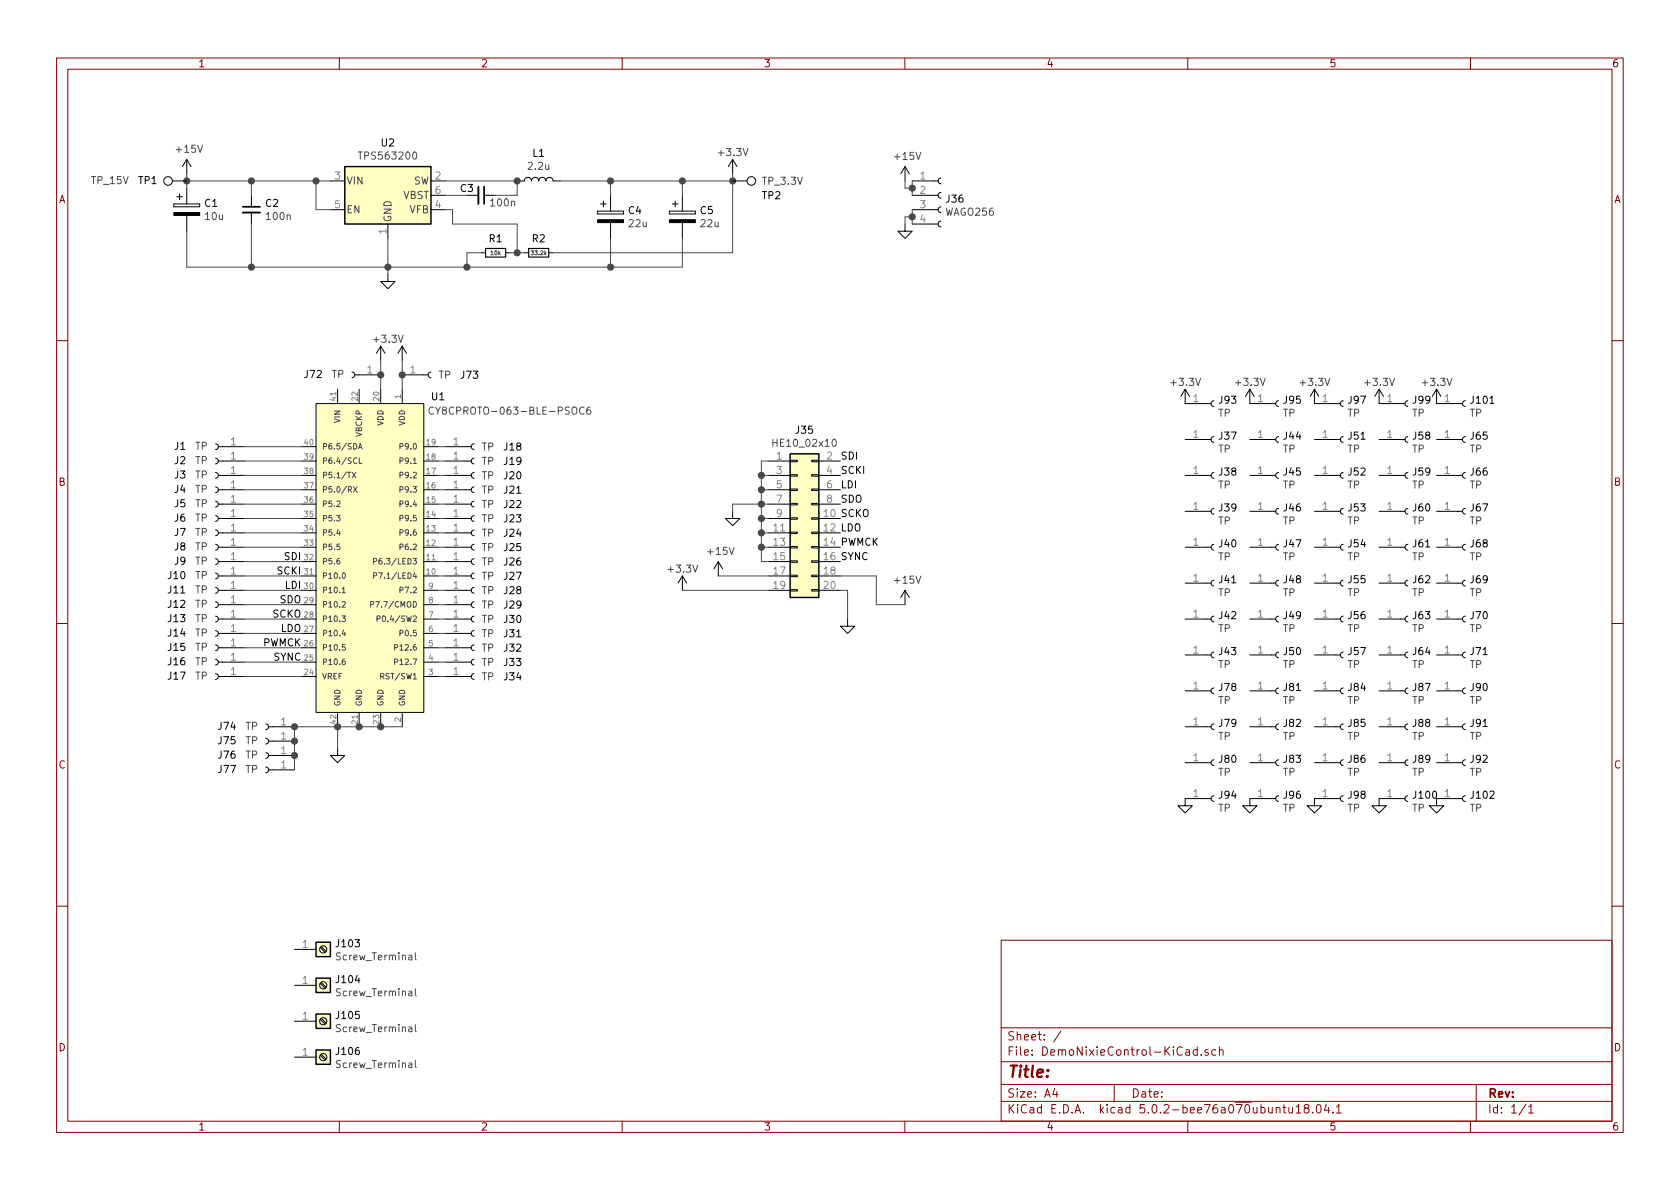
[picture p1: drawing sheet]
<svg xmlns="http://www.w3.org/2000/svg" width="297mm" height="210mm" viewBox="0 0 297 210" stroke-linecap="round" stroke-linejoin="round" font-family="sans-serif">
<g fill="none" stroke="#840000" stroke-width=".18">
<path d="M10 10.3h277v189.9h-277zM12 12.2h273v186.1h-273zM60 10.3v1.9M110 10.3v1.9M160 10.3v1.9M210 10.3v1.9M260 10.3v1.9M10 60.2h2M285 60.2h2M10 110.3h2M285 110.3h2M10 160.2h2"/>
<path d="M177 166.3h108v32h-108zM285 160.2h2M60 198.3v1.9M110 198.3v1.9M160 198.3v1.9M177 194.8h108M177 191.8h108M177 187.8h108M177 181.8h108M186.5 192.5l-.4 1h1M186.8 193v1M187.6 182.3l-1.3 2"/>
<path d="M197 191.8v3M209.7 185.7h.6v.9M210 198.3v1.9M210.3 186h-.5l-.2 .3 .2 .3 .5-.1M211.7 185.7l-.4-.1-.3 .3 .1 .6h.6M211.7 185.1v1.5M212.4 186.5v.1M213.6 185.7a.37 .37 0 0 0-.6 .1l.1 .2 .5 .2 .1 .1-.2 .3-.5-.1M215 185.7l-.5-.1-.3 .3 .1 .6 .2 .1 .5-.1M215.6 185.7h.1a.37 .37 0 0 1 .6 .1v.8M215.6 185.1v1.5M226.8 195.8h.6"/>
<path d="M227 195.3v1.3l.4 .2M227.9 195.8v.9l.4 .1 .2-.1M228.5 195.8v1M229.2 195.8l.4-.5v1.5M229.2 196.8h.8M230.9 196l-.2-.2-.1-.2 .3-.3h.3l.2 .3v.2l-.7 .2a.48 .48 0 0 0 0 .7l.2 .1 .5-.1a.48 .48 0 0 0-.2-.7M232.1 196.7v.1M232.9 195.5l.3-.2a.94 .94 0 0 1 0 1.5l-.4-.3-.1-.6zM234.5 195.2l-.3 1.1h.9M234.9 195.8v1M235.7 196.7v.1M236.3 195.8l.4-.5v1.5"/>
<path d="M236.3 196.8h.9M260 198.3v1.9M261 191.8v6.5M269.8 195.2l-1.2 2M270.3 195.8l.4-.5v1.5M270.3 196.8h.8"/>
</g>
<g fill="#ffffc2" stroke="#ffffc2" stroke-width=".18">
<path d="M55.9 71.4h19v54.6h-19z"/>
<path d="M139.7 80.3h5.1v25.4h-5.1z"/>
<path d="M61 29.5h15.2v10.1h-15.2z"/>
<path d="M55.9 179.3h2.5v2.6h-2.5z"/>
<path d="M55.9 185.7h2.5v2.5h-2.5z"/>
<path d="M55.9 173h2.5v2.5h-2.5z"/>
<path d="M55.9 166.6h2.5v2.6h-2.5z"/>
</g>
<g fill="none" stroke="#000" stroke-width=".18">
<path d="M30.5 32h2.5M30.7 36.1v.5zM30.7 36.6h4.6zM30.7 36.1h4.6zM31.2 34.8h1.1M31.7 34.3v1M33 28.2v2.5M33 33.3v2.8M33 38.1v2.8M33 28.2l-.7 1.3M33 28.2l.8 1.3M35.3 36.1v.5z"/>
<path d="M44.4 34.5v2.1M44.4 37.6v2M58.4 32h2.6M58.4 37.1h2.6M68.6 39.6v2.6M76.2 32h2.5M76.2 37.1h2.5M76.2 34.5h2.5M82.5 34.5h2.1M85.6 34.5h2M91.4 32h1.3a.63 .63 0 0 1 .6-.6 .63 .63 0 0 1 .7 .6 .63 .63 0 0 1 .6-.6 .63 .63 0 0 1 .6 .6 .63 .63 0 0 1 .7-.6 .63 .63 0 0 1 .6 .6 .63 .63 0 0 1 .7-.6 .63 .63 0 0 1 .6 .6h1.3M105.7 37.3v.5z"/>
<path d="M105.7 37.8h4.5zM105.7 37.3h4.5zM106.2 36.1h1M106.7 35.6v1M107.9 34.5v2.8M107.9 39.4v2.8M110.2 37.3v.5zM118.4 37.3v.5zM118.4 37.8h4.5zM118.4 37.3h4.5zM118.9 36.1h1M119.4 35.6v1"/>
<path d="M120.6 34.5v2.8M120.6 39.4v2.8M122.9 37.3v.5zM129.5 32h2.6M129.5 28.2l-.7 1.3M129.5 28.2v2.5M129.5 28.2l.8 1.3M160 39.6v1.3h1.3l-1.3 1.3-1.3-1.3h1.3M160 29.5v2.5M160 29.5l-.7 1.2M160 29.5l.8 1.2M161.3 32h4.6"/>
<path d="M161.3 37.1h4.6M161.3 34.5h4.6M161.3 39.6h4.6M166.4 39.1l-.3 .1-.2 .3 .1 .4 .4 .2M166.4 36.6l-.3 .1-.2 .3 .1 .4 .4 .2M166.4 34l-.3 .1-.2 .4 .1 .3 .4 .2M166.4 31.5l-.3 .1-.2 .3 .1 .4 .4 .2M68.6 48.5v1.3h1.2l-1.2 1.2-1.3-1.2h1.3M85.1 44.7h.8M89.4 44.7h.8M92.7 44.7h.8M97 44.7h.8"/>
<path d="M38.1 78.5l.3 .1 .2 .3-.1 .4-.4 .2M38.6 79h4.6M53.3 79h2.6M55.9 71.4h19v54.6h-19zM59.7 68.8v2.6M62.2 65.8l.4 .1 .1 .3-.1 .4-.4 .2M62.7 66.3h4.6M63.5 68.8v2.6M67.3 61.2v2.5M67.3 68.8v2.6M67.3 61.2l-.8 1.3M67.3 61.2l.8 1.3"/>
<path d="M71.1 61.2v2.5M71.1 68.8v2.6M71.1 61.2l-.7 1.3M71.1 61.2l.8 1.3M71.1 66.3h4.6M74.9 79h2.6M76.2 65.8l-.3 .1-.2 .3 .1 .4 .4 .2M78.7 79h4.6M83.8 78.5l-.3 .1-.2 .3 .1 .4 .4 .2M209.5 77.7h4.6M209.5 68.8v2.6h4.6M209.5 68.8l-.7 1.3"/>
<path d="M209.5 68.8l.8 1.3M214.6 77.2l-.3 .1-.2 .3 .1 .4 .4 .2M214.6 70.9l-.3 .1-.2 .3 .1 .4 .4 .2M221 77.7h4.6M221 68.8v2.6h4.6M221 68.8l-.8 1.3M221 68.8l.7 1.3M226.1 77.2l-.3 .1-.2 .3 .1 .4 .4 .2M226.1 70.9l-.3 .1-.2 .3 .1 .4 .4 .2M232.4 77.7h4.6M232.4 68.8v2.6h4.6M232.4 68.8l-.8 1.3"/>
<path d="M232.4 68.8l.8 1.3M237.5 77.2l-.3 .1-.2 .3 .1 .4 .4 .2M237.5 70.9l-.3 .1-.2 .3 .1 .4 .4 .2M243.8 77.7h4.6M243.8 68.8v2.6h4.6M243.8 68.8l-.7 1.3M243.8 68.8l.8 1.3M248.9 77.2l-.3 .1-.2 .3 .1 .4 .4 .2M248.9 70.9l-.3 .1-.2 .3 .1 .4 .4 .2M254 77.7h4.6M254 68.8v2.6h4.6M254 68.8l-.8 1.3"/>
<path d="M254 68.8l.8 1.3M259.1 77.2l-.3 .1-.2 .3 .1 .4 .4 .2M259.1 70.9l-.3 .1-.2 .3 .1 .4 .4 .2M38.1 98.8l.3 .1 .2 .3-.1 .4-.4 .2M38.1 96.3l.3 .1 .2 .3-.1 .4-.4 .2M38.1 93.7l.3 .1 .2 .3-.1 .5-.4 .1M38.1 91.2l.3 .1 .2 .3-.1 .4-.4 .2M38.1 88.6l.3 .2 .2 .2-.1 .5-.4 .2M38.1 86.1l.3 .1 .2 .3-.1 .4-.4 .2M38.1 83.6l.3 .1 .2 .3-.1 .4-.4 .2M38.1 81l.3 .1 .2 .3-.1 .5-.4 .1M38.6 99.3h4.6"/>
<path d="M38.6 96.8h4.6M38.6 94.2h4.6M38.6 91.7h4.6M38.6 89.1h4.6M38.6 86.6h4.6M38.6 84.1h4.6M38.6 81.5h4.6M53.3 99.3h2.6M53.3 96.8h2.6M53.3 94.2h2.6M53.3 91.7h2.6M53.3 89.1h2.6"/>
<path d="M53.3 86.6h2.6M53.3 84.1h2.6M53.3 81.5h2.6M74.9 99.3h2.6M74.9 96.8h2.6M74.9 94.2h2.6M74.9 91.7h2.6M74.9 89.1h2.6M74.9 86.6h2.6M74.9 84.1h2.6M74.9 81.5h2.6M78.7 99.3h4.6"/>
<path d="M78.7 96.8h4.6M78.7 94.2h4.6M78.7 91.7h4.6M78.7 89.1h4.6M78.7 86.6h4.6M78.7 84.1h4.6M78.7 81.5h4.6M83.8 81l-.3 .1-.2 .4 .1 .3 .4 .2M83.8 83.6l-.3 .1-.2 .3 .1 .4 .4 .2M83.8 86.1l-.3 .1-.2 .3 .1 .4 .4 .2M83.8 88.6l-.3 .1-.2 .4 .1 .4 .4 .2M83.8 91.2l-.3 .1-.2 .3 .1 .4 .4 .2"/>
<path d="M83.8 93.7l-.3 .1-.2 .4 .1 .3 .4 .2M83.8 96.3l-.3 .1-.2 .3 .1 .4 .4 .2M83.8 98.8l-.3 .1-.2 .3 .1 .4 .4 .2M127 99.3l-.8 1.3M127 99.3v2.5M127 99.3l.8 1.3M129.5 90.4v1.3h1.3l-1.3 1.3-1.2-1.3h1.2M135.9 99.3h3.8M135.9 96.8h3.8M135.9 94.2h3.8M135.9 91.7h3.8M135.9 89.1h3.8"/>
<path d="M135.9 86.6h3.8M135.9 84.1h3.8M135.9 81.5h3.8M139.7 99.2h1.3v.2h-1.3zM139.7 96.6h1.3v.3h-1.3zM139.7 94.1h1.3v.3h-1.3zM139.7 91.6h1.3v.2h-1.3zM139.7 89h1.3v.3h-1.3zM139.7 86.5h1.3v.2h-1.3zM139.7 83.9h1.3v.3h-1.3zM139.7 81.4h1.3v.3h-1.3zM143.5 99.2h1.3v.2h-1.3z"/>
<path d="M143.5 96.6h1.3v.3h-1.3zM143.5 94.1h1.3v.3h-1.3zM143.5 91.6h1.3v.2h-1.3zM143.5 89h1.3v.3h-1.3zM143.5 86.5h1.3v.2h-1.3zM143.5 83.9h1.3v.3h-1.3zM143.5 81.4h1.3v.3h-1.3zM144.8 99.3h3.8M144.8 96.8h3.8M144.8 94.2h3.8M144.8 91.7h3.8M144.8 89.1h3.8"/>
<path d="M144.8 86.6h3.8M144.8 84.1h3.8M144.8 81.5h3.8M209.5 96.8h4.6M209.5 84.1h4.6M209.5 90.4h4.6M214.6 83.6l-.3 .1-.2 .3 .1 .4 .4 .2M214.6 89.9l-.3 .1-.2 .3 .1 .4 .4 .2M214.6 96.3l-.3 .1-.2 .3 .1 .4 .4 .2M221 96.8h4.6M221 84.1h4.6M221 90.4h4.6"/>
<path d="M226.1 83.6l-.3 .1-.2 .3 .1 .4 .4 .2M226.1 89.9l-.3 .1-.2 .3 .1 .4 .4 .2M226.1 96.3l-.3 .1-.2 .3 .1 .4 .4 .2M232.4 96.8h4.6M232.4 84.1h4.6M232.4 90.4h4.6M237.5 83.6l-.3 .1-.2 .3 .1 .4 .4 .2M237.5 89.9l-.3 .1-.2 .3 .1 .4 .4 .2M237.5 96.3l-.3 .1-.2 .3 .1 .4 .4 .2M243.8 96.8h4.6M243.8 84.1h4.6M243.8 90.4h4.6"/>
<path d="M248.9 83.6l-.3 .1-.2 .3 .1 .4 .4 .2M248.9 89.9l-.3 .1-.2 .3 .1 .4 .4 .2M248.9 96.3l-.3 .1-.2 .3 .1 .4 .4 .2M254 96.8h4.6M254 84.1h4.6M254 90.4h4.6M259.1 83.6l-.3 .1-.2 .3 .1 .4 .4 .2M259.1 89.9l-.3 .1-.2 .3 .1 .4 .4 .2M259.1 96.3l-.3 .1-.2 .3 .1 .4 .4 .2M38.1 119.1l.3 .1 .2 .3-.1 .5-.4 .1M38.1 116.6l.3 .1 .2 .3-.1 .4-.4 .2M38.1 114l.3 .2 .2 .2-.1 .5-.4 .2"/>
<path d="M38.1 111.5l.3 .1 .2 .3-.1 .4-.4 .2M38.1 109l.3 .1 .2 .3-.1 .4-.4 .2M38.1 106.4l.3 .1 .2 .3-.1 .5-.4 .1M38.1 103.9l.3 .1 .2 .3-.1 .4-.4 .2M38.1 101.3l.3 .2 .2 .2-.1 .5-.4 .2M38.6 101.8h4.6M38.6 119.6h4.6M38.6 117.1h4.6M38.6 114.5h4.6M38.6 112h4.6M38.6 109.5h4.6M38.6 106.9h4.6"/>
<path d="M38.6 104.4h4.6M53.3 101.8h2.6M53.3 119.6h2.6M53.3 117.1h2.6M53.3 114.5h2.6M53.3 112h2.6M53.3 109.5h2.6M53.3 106.9h2.6M53.3 104.4h2.6M74.9 101.8h2.6M74.9 119.6h2.6M74.9 117.1h2.6"/>
<path d="M74.9 114.5h2.6M74.9 112h2.6M74.9 109.5h2.6M74.9 106.9h2.6M74.9 104.4h2.6M78.7 101.8h4.6M78.7 119.6h4.6M78.7 117.1h4.6M78.7 114.5h4.6M78.7 112h4.6M78.7 109.5h4.6M78.7 106.9h4.6"/>
<path d="M78.7 104.4h4.6M83.8 101.3l-.3 .1-.2 .4 .1 .4 .4 .2M83.8 103.9l-.3 .1-.2 .3 .1 .4 .4 .2M83.8 106.4l-.3 .1-.2 .4 .1 .3 .4 .2M83.8 109l-.3 .1-.2 .3 .1 .4 .4 .2M83.8 111.5l-.3 .1-.2 .3 .1 .4 .4 .2M83.8 114l-.3 .1-.2 .4 .1 .4 .4 .2M83.8 116.6l-.3 .1-.2 .3 .1 .4 .4 .2M83.8 119.1l-.3 .1-.2 .4 .1 .3 .4 .2M120.6 101.8v2.6M120.6 101.8l-.7 1.3M120.6 101.8l.8 1.3"/>
<path d="M135.9 101.8h3.8M135.9 104.4h3.8M139.7 104.3h1.3v.2h-1.3zM139.7 101.7h1.3v.3h-1.3zM143.5 104.3h1.3v.2h-1.3zM143.5 101.7h1.3v.3h-1.3zM144.8 101.8h3.8M144.8 104.4h3.8M149.9 109.5v1.2h1.2l-1.2 1.3-1.3-1.3h1.3M160 104.4l-.7 1.3M160 104.4v2.5M160 104.4l.8 1.3"/>
<path d="M209.5 109.5h4.6M209.5 103.1h4.6M209.5 115.8h4.6M214.6 102.6l-.3 .1-.2 .3 .1 .4 .4 .2M214.6 109l-.3 .1-.2 .3 .1 .4 .4 .2M214.6 115.3l-.3 .1-.2 .3 .1 .4 .4 .2M221 109.5h4.6M221 103.1h4.6M221 115.8h4.6M226.1 102.6l-.3 .1-.2 .3 .1 .4 .4 .2M226.1 109l-.3 .1-.2 .3 .1 .4 .4 .2M226.1 115.3l-.3 .1-.2 .3 .1 .4 .4 .2"/>
<path d="M232.4 109.5h4.6M232.4 103.1h4.6M232.4 115.8h4.6M237.5 102.6l-.3 .1-.2 .3 .1 .4 .4 .2M237.5 109l-.3 .1-.2 .3 .1 .4 .4 .2M237.5 115.3l-.3 .1-.2 .3 .1 .4 .4 .2M243.8 109.5h4.6M243.8 103.1h4.6M243.8 115.8h4.6M248.9 102.6l-.3 .1-.2 .3 .1 .4 .4 .2M248.9 109l-.3 .1-.2 .3 .1 .4 .4 .2M248.9 115.3l-.3 .1-.2 .3 .1 .4 .4 .2"/>
<path d="M254 109.5h4.6M254 103.1h4.6M254 115.8h4.6M259.1 102.6l-.3 .1-.2 .3 .1 .4 .4 .2M259.1 109l-.3 .1-.2 .3 .1 .4 .4 .2M259.1 115.3l-.3 .1-.2 .3 .1 .4 .4 .2M47 128l.3 .1 .2 .3-.1 .4-.4 .2M47 130.6l.3 .1 .2 .3-.1 .4-.4 .2M47 133.1l.3 .1 .2 .3-.1 .4-.4 .2M47 135.6l.3 .2 .2 .2-.1 .5-.4 .1M47.5 128.5h4.6M47.5 131.1h4.6"/>
<path d="M47.5 133.6h4.6M47.5 136.1h4.6M59.7 132.3v1.3h1.3l-1.3 1.3-1.3-1.3h1.3M59.7 126v2.5M63.5 126v2.5M67.3 126v2.5M71.1 126v2.5M209.5 128.5h4.6M209.5 122.2h4.6M209.5 134.9h4.6M214.6 121.7l-.3 .1-.2 .3 .1 .4 .4 .2M214.6 128l-.3 .1-.2 .3 .1 .4 .4 .2"/>
<path d="M214.6 134.4l-.3 .1-.2 .3 .1 .4 .4 .2M221 128.5h4.6M221 122.2h4.6M221 134.9h4.6M226.1 121.7l-.3 .1-.2 .3 .1 .4 .4 .2M226.1 128l-.3 .1-.2 .3 .1 .4 .4 .2M226.1 134.4l-.3 .1-.2 .3 .1 .4 .4 .2M232.4 128.5h4.6M232.4 122.2h4.6M232.4 134.9h4.6M237.5 121.7l-.3 .1-.2 .3 .1 .4 .4 .2M237.5 128l-.3 .1-.2 .3 .1 .4 .4 .2"/>
<path d="M237.5 134.4l-.3 .1-.2 .3 .1 .4 .4 .2M243.8 128.5h4.6M243.8 122.2h4.6M243.8 134.9h4.6M248.9 121.7l-.3 .1-.2 .3 .1 .4 .4 .2M248.9 128l-.3 .1-.2 .3 .1 .4 .4 .2M248.9 134.4l-.3 .1-.2 .3 .1 .4 .4 .2M254 128.5h4.6M254 122.2h4.6M254 134.9h4.6M259.1 121.7l-.3 .1-.2 .3 .1 .4 .4 .2M259.1 128l-.3 .1-.2 .3 .1 .4 .4 .2"/>
<path d="M259.1 134.4l-.3 .1-.2 .3 .1 .4 .4 .2M214.1 141.2h-4.6v1.3h1.3l-1.3 1.3-1.2-1.3h1.2M214.6 140.7l-.3 .1-.2 .3 .1 .4 .4 .2M225.6 141.2h-4.6v1.3h1.2l-1.2 1.3-1.3-1.3h1.3M226.1 140.7l-.3 .1-.2 .3 .1 .4 .4 .2M237 141.2h-4.6v1.3h1.3l-1.3 1.3-1.3-1.3h1.3M237.5 140.7l-.3 .1-.2 .3 .1 .4 .4 .2M248.4 141.2h-4.6v1.3h1.3l-1.3 1.3-1.2-1.3h1.2M248.9 140.7l-.3 .1-.2 .3 .1 .4 .4 .2M258.6 141.2h-4.6v1.3h1.3l-1.3 1.3-1.3-1.3h1.3M259.1 140.7l-.3 .1-.2 .3 .1 .4 .4 .2M52.1 174.2h3.8"/>
<path d="M52.1 167.9h3.8M56.6 173.9l.9 .8M56.6 167.6l.9 .8M56.8 173.7l.9 .9M56.8 167.4l.9 .8M52.1 180.6h3.8M52.1 186.9h3.8M56.6 180.3l.9 .8M56.6 186.6l.9 .8M56.8 180.1l.9 .8M56.8 186.4l.9 .9"/>
<circle cx="29.7" cy="32" r=".76"/>
<circle cx="132.8" cy="32" r=".76"/>
<circle cx="57.1" cy="167.9" r=".63"/>
<circle cx="57.1" cy="174.2" r=".63"/>
<circle cx="57.1" cy="180.6" r=".63"/>
<circle cx="57.1" cy="186.9" r=".63"/>
</g>
<g fill="none" stroke="#484848" stroke-width=".18">
<path d="M33 32h25.4M33 30.7v2.6M44.4 32v2.5M44.4 39.6v7.6M55.9 32v5.1h2.5M78.7 32h12.7v2.5h-3.8M78.7 34.5h3.8M78.7 37.1h1.3v2.5h11.4v5.1M99.1 32h30.4M107.9 32v2.5M120.6 32v2.5M129.5 30.7v14h-31.7"/>
<path d="M160 32v1.3h1.3M161.3 32v2.5M161.3 37.1v2.5M161.3 38.3h-1.3v1.3M33 40.9v6.3h87.6v-5M68.6 42.2v6.3M85.1 44.7h-2.6v2.5M90.2 44.7h2.5M107.9 42.2v5M43.2 79h10.1M63.4 79.4l.3-1 .3 1M63.5 79.1h.4"/>
<path d="M67.3 63.7v5.1M71.1 63.7v5.1M76.6 72.1a.6 .6 0 0 0-.8 .4 .6 .6 0 0 0 .6 .7l.2-.1M77.5 79h1.2M103.3 72.1a.6 .6 0 0 0-.9 .4 .6 .6 0 0 0 .6 .7l.3-.1M104.3 72l-.4 .1-.2 .4 .1 .6 .2 .1h.3l.2-.2-.2-.5h-.3l-.3 .2M43.2 81.5h10.1M43.2 99.3h10.1M43.2 96.8h10.1M43.2 94.2h10.1M43.2 91.7h10.1M43.2 89.1h10.1"/>
<path d="M43.2 86.6h10.1M43.2 84.1h10.1M59.8 93.6l-.2 .7h.6M62.3 83.5l.6 1M62.5 86l.6 1M62.9 83.5l-.6 1M63.1 86l-.6 1M63.5 81v1h.5M66 99.3l.5-.1 .1-.3-.6-.2v1M77.5 81.5h1.2M77.5 99.3h1.2M77.5 96.8h1.2"/>
<path d="M77.5 94.2h1.2M77.5 91.7h1.2M77.5 89.1h1.2M77.5 86.6h1.2M77.5 84.1h1.2M134.6 96.8h1.3M134.6 94.2h1.3M134.6 91.7h1.3M134.6 86.6h1.3M134.6 84.1h1.3M135.9 89.1h-6.4v1.3M135.9 81.5h-1.3v17.8h1.3"/>
<path d="M43.2 104.4h10.1M43.2 101.8h10.1M43.2 106.9h10.1M43.2 109.5h10.1M43.2 112h10.1M43.2 114.5h10.1M43.2 117.1h10.1M43.2 119.6h10.1M60.5 108.9h.6l-.4 .4 .4 .2-.1 .3-.1 .1-.4-.1M60.5 106.5l.4-.1 .2 .2-.6 .8h.6M60.5 104.1l.3-.3v1M60.5 104.8h.6"/>
<path d="M60.6 101.3h.1a.53 .53 0 0 1 .4 .5 .53 .53 0 0 1-.4 .5 .68 .68 0 0 1-.1-1zM60.7 111.4l-.2 .7h.6M61 116.5l-.3 .1-.1 .2-.1 .5 .2 .2 .3-.1 .1-.3-.2-.2-.4 .2M61 111.8v.6M61 114h-.4l-.1 .5 .4-.1 .2 .1v.3l-.2 .2-.4-.1M65.5 106.9h.5v-.4l-.5-.1v1M66 101.8h.5l.1-.4-.6-.1v1M66.6 109.4h.5l.1-.4-.6-.1v1M67.3 119.6h.5v-.4l-.5-.1v1M69.8 117.1l.4-.1 .1-.4-.5-.1v1M69.8 114.5h.4l.1-.4-.5-.1v1M77.5 104.4h1.2"/>
<path d="M77.5 101.8h1.2M77.5 106.9h1.2M77.5 109.5h1.2M77.5 112h1.2M77.5 114.5h1.2M77.5 117.1h1.2M77.5 119.6h1.2M120.6 104.4h15.3M127 101.8h8.9M148.6 104.4h1.3v5.1M148.6 101.8h6.3v5.1h5.1M59.7 128.5v3.8"/>
<path d="M71.1 128.5h-19v7.6M73.4 174.8v1.1l.2 .2M73.4 168.5v1.1l.2 .1M73.4 181.2v1.1l.2 .1M73.4 187.5v1.1l.2 .2"/>
</g>
<path d="M61 29.5h15.2v10.1h-15.2zM139.7 80.3h5.1v25.4h-5.1zM55.9 179.3h2.5v2.6h-2.5zM55.9 173h2.5v2.5h-2.5zM55.9 166.6h2.5v2.6h-2.5zM55.9 185.7h2.5v2.5h-2.5z" fill="none" stroke="#000" stroke-width=".25"/>
<path d="M30.7 37.6h4.6v.5h-4.6zM105.7 38.9h4.5v.5h-4.5zM118.4 38.9h4.5v.5h-4.5z" fill="#000" stroke="#000" stroke-width=".18"/>
<path d="M42.9 37.6h3.1M84.6 33v3.1" fill="none" stroke="#000" stroke-width=".33"/>
<path d="M42.9 36.6h3.1M85.6 33v3.1" fill="none" stroke="#000" stroke-width=".3"/>
<g fill="#484848" stroke="#484848" stroke-width=".25">
<circle cx="44.5" cy="32" r=".51"/>
<circle cx="44.5" cy="47.2" r=".51"/>
<circle cx="59.7" cy="128.5" r=".51"/>
<circle cx="63.5" cy="128.5" r=".51"/>
<circle cx="67.3" cy="128.5" r=".51"/>
<circle cx="68.6" cy="47.2" r=".51"/>
<circle cx="91.4" cy="32" r=".51"/>
<circle cx="108" cy="32" r=".51"/>
<circle cx="108" cy="47.2" r=".51"/>
<circle cx="91.4" cy="44.7" r=".51"/>
<circle cx="82.6" cy="47.2" r=".51"/>
<circle cx="120.7" cy="32" r=".51"/>
<circle cx="129.5" cy="32" r=".51"/>
<circle cx="33" cy="32" r=".51"/>
<circle cx="55.9" cy="32" r=".51"/>
<circle cx="134.6" cy="96.8" r=".51"/>
<circle cx="134.6" cy="94.2" r=".51"/>
<circle cx="134.6" cy="91.7" r=".51"/>
<circle cx="134.6" cy="89.1" r=".51"/>
<circle cx="134.6" cy="86.6" r=".51"/>
<circle cx="134.6" cy="84.1" r=".51"/>
<circle cx="161.3" cy="38.3" r=".51"/>
<circle cx="161.3" cy="33.3" r=".51"/>
<circle cx="67.3" cy="66.3" r=".51"/>
<circle cx="71.1" cy="66.3" r=".51"/>
<circle cx="52.1" cy="131.1" r=".51"/>
<circle cx="52.1" cy="133.6" r=".51"/>
<circle cx="52.1" cy="128.5" r=".51"/>
</g>
<path d="M85.9 43.9h3.5v1.6h-3.5zM93.5 43.9h3.5v1.6h-3.5z" fill="none" stroke="#000" stroke-width=".2"/>
<text font-size="2.8" fill="#840000" x="178" y="190.5">Title:</text>
<g font-size="2.1" fill="#840000">
<text x="178" y="184">Sheet: /</text>
<text x="178" y="186.7">File: DemoNixieControl-KiCad.sch</text>
<text x="178" y="196.9">KiCad E.D.A. kicad 5.0.2-bee76a070ubuntu18.04.1</text>
<text x="178" y="194.1">Size: A4</text>
<text x="200" y="194.1">Date:</text>
<text x="263" y="194.1">Rev:</text>
<text x="263" y="196.9">Id: 1/1</text>
</g>
<g font-size="1.8" fill="#840000">
<text x="35" y="11.9">1</text>
<text x="85" y="11.9">2</text>
<text x="135" y="11.9">3</text>
<text x="185" y="11.9">4</text>
<text x="235" y="11.9">5</text>
<text x="285" y="11.9">6</text>
<text x="10.4" y="35.9">A</text>
<text x="285.4" y="35.9">A</text>
<text x="10.4" y="85.9">B</text>
<text x="285.4" y="85.9">B</text>
<text x="10.4" y="135.9">C</text>
<text x="285.4" y="135.9">C</text>
<text x="10.4" y="185.9">D</text>
<text x="285.4" y="185.9">D</text>
<text x="35" y="199.9">1</text>
<text x="85" y="199.9">2</text>
<text x="135" y="199.9">3</text>
<text x="185" y="199.9">4</text>
<text x="235" y="199.9">5</text>
<text x="285" y="199.9">6</text>
</g>
<g font-size="1.8" fill="#484848">
<text x="31.3" y="27">+15V</text>
<text x="63.9" y="28.2">TPS563200</text>
<text x="127.2" y="27.6">+3.3V</text>
<text x="158.3" y="28.3">+15V</text>
<text x="16.2" y="32.6">TP_15V</text>
<text x="61.2" y="32.6">VIN</text>
<text x="71.2" y="35.2">VBST</text>
<text x="73.1" y="32.6">SW</text>
<text x="93.5" y="30">2.2u</text>
<text x="134.9" y="32.7">TP_3.3V</text>
<text x="36.3" y="38.9">10u</text>
<text x="47.2" y="38.9">100n</text>
<text x="61.2" y="37.7">EN</text>
<text x="69.2" y="39.4" transform="rotate(-90 69.2 39.4)">GND</text>
<text x="72.4" y="37.7">VFB</text>
<text x="86.9" y="36.5">100n</text>
<text x="111.3" y="40.2">22u</text>
<text x="124" y="40.2">22u</text>
<text x="167.2" y="38.1">WAGO256</text>
<text x="66.2" y="60.6">+3.3V</text>
<text x="58.6" y="66.8">TP</text>
<text x="77.5" y="67">TP</text>
<text x="207.2" y="68.2">+3.3V</text>
<text x="218.6" y="68.2">+3.3V</text>
<text x="230.1" y="68.2">+3.3V</text>
<text x="241.5" y="68.2">+3.3V</text>
<text x="251.7" y="68.2">+3.3V</text>
<text x="77.5" y="73.3">CY8CPROTO-063-BLE-PSOC6</text>
<text x="215.4" y="73.7">TP</text>
<text x="226.8" y="73.7">TP</text>
<text x="238.3" y="73.7">TP</text>
<text x="249.7" y="73.7">TP</text>
<text x="259.8" y="73.7">TP</text>
<text x="34.5" y="82.1">TP</text>
<text x="34.5" y="79.5">TP</text>
<text x="85.2" y="79.7">TP</text>
<text x="85.2" y="82.2">TP</text>
<text x="137.1" y="79">HE10_02x10</text>
<text x="215.4" y="80.1">TP</text>
<text x="226.8" y="80.1">TP</text>
<text x="238.3" y="80.1">TP</text>
<text x="249.7" y="80.1">TP</text>
<text x="259.8" y="80.1">TP</text>
<text x="34.5" y="89.7">TP</text>
<text x="34.5" y="87.2">TP</text>
<text x="34.5" y="84.6">TP</text>
<text x="85.2" y="84.8">TP</text>
<text x="85.2" y="87.3">TP</text>
<text x="85.2" y="89.8">TP</text>
<text x="215.4" y="86.4">TP</text>
<text x="226.8" y="86.4">TP</text>
<text x="238.3" y="86.4">TP</text>
<text x="249.7" y="86.4">TP</text>
<text x="259.8" y="86.4">TP</text>
<text x="34.5" y="94.8">TP</text>
<text x="34.5" y="92.2">TP</text>
<text x="85.2" y="92.4">TP</text>
<text x="85.2" y="94.9">TP</text>
<text x="215.4" y="92.8">TP</text>
<text x="226.8" y="92.8">TP</text>
<text x="238.3" y="92.8">TP</text>
<text x="249.7" y="92.8">TP</text>
<text x="259.8" y="92.8">TP</text>
<text x="34.5" y="99.9">TP</text>
<text x="34.5" y="97.3">TP</text>
<text x="85.2" y="97.5">TP</text>
<text x="85.2" y="100">TP</text>
<text x="118.3" y="101.3">+3.3V</text>
<text x="125.3" y="98.1">+15V</text>
<text x="215.4" y="99.1">TP</text>
<text x="226.8" y="99.1">TP</text>
<text x="238.3" y="99.1">TP</text>
<text x="249.7" y="99.1">TP</text>
<text x="259.8" y="99.1">TP</text>
<text x="34.5" y="107.5">TP</text>
<text x="34.5" y="104.9">TP</text>
<text x="34.5" y="102.4">TP</text>
<text x="85.2" y="102.5">TP</text>
<text x="85.2" y="105.1">TP</text>
<text x="85.2" y="107.6">TP</text>
<text x="158.3" y="103.2">+15V</text>
<text x="215.4" y="105.5">TP</text>
<text x="226.8" y="105.5">TP</text>
<text x="238.3" y="105.5">TP</text>
<text x="249.7" y="105.5">TP</text>
<text x="259.8" y="105.5">TP</text>
<text x="34.5" y="112.6">TP</text>
<text x="34.5" y="110">TP</text>
<text x="85.2" y="110.2">TP</text>
<text x="85.2" y="112.7">TP</text>
<text x="215.4" y="111.8">TP</text>
<text x="226.8" y="111.8">TP</text>
<text x="238.3" y="111.8">TP</text>
<text x="249.7" y="111.8">TP</text>
<text x="259.8" y="111.8">TP</text>
<text x="34.5" y="117.6">TP</text>
<text x="34.5" y="115.1">TP</text>
<text x="85.2" y="115.2">TP</text>
<text x="85.2" y="117.8">TP</text>
<text x="215.4" y="118.2">TP</text>
<text x="226.8" y="118.2">TP</text>
<text x="238.3" y="118.2">TP</text>
<text x="249.7" y="118.2">TP</text>
<text x="259.8" y="118.2">TP</text>
<text x="34.5" y="120.2">TP</text>
<text x="85.2" y="120.3">TP</text>
<text x="215.4" y="124.5">TP</text>
<text x="226.8" y="124.5">TP</text>
<text x="238.3" y="124.5">TP</text>
<text x="249.7" y="124.5">TP</text>
<text x="259.8" y="124.5">TP</text>
<text x="43.4" y="129.1">TP</text>
<text x="43.4" y="131.6">TP</text>
<text x="215.4" y="130.9">TP</text>
<text x="226.8" y="130.9">TP</text>
<text x="238.3" y="130.9">TP</text>
<text x="249.7" y="130.9">TP</text>
<text x="259.8" y="130.9">TP</text>
<text x="43.4" y="134.2">TP</text>
<text x="43.4" y="136.7">TP</text>
<text x="215.4" y="137.2">TP</text>
<text x="226.8" y="137.2">TP</text>
<text x="238.3" y="137.2">TP</text>
<text x="249.7" y="137.2">TP</text>
<text x="259.8" y="137.2">TP</text>
<text x="215.4" y="143.6">TP</text>
<text x="226.8" y="143.6">TP</text>
<text x="238.3" y="143.6">TP</text>
<text x="249.7" y="143.6">TP</text>
<text x="259.8" y="143.6">TP</text>
<text x="59.7" y="169.8">Screw_Terminal</text>
<text x="59.7" y="176.2">Screw_Terminal</text>
<text x="59.7" y="182.5">Screw_Terminal</text>
<text x="59.7" y="188.9">Screw_Terminal</text>
</g>
<g font-size="1.8">
<text x="67.5" y="25.9">U2</text>
<text x="94.2" y="27.7">L1</text>
<text x="24.5" y="32.6">TP1</text>
<text x="81.4" y="34">C3</text>
<text x="134.8" y="35.2">TP2</text>
<text x="167.4" y="35.8">J36</text>
<text x="36.2" y="36.6">C1</text>
<text x="47" y="36.6">C2</text>
<text x="111.2" y="37.9">C4</text>
<text x="123.9" y="37.9">C5</text>
<text x="86.5" y="42.8">R1</text>
<text x="94.1" y="42.8">R2</text>
<text x="53.9" y="66.8">J72</text>
<text x="76.4" y="70.8">U1</text>
<text x="81.6" y="67">J73</text>
<text x="215.6" y="71.4">J93</text>
<text x="227" y="71.4">J95</text>
<text x="238.5" y="71.4">J97</text>
<text x="249.9" y="71.4">J99</text>
<text x="260.2" y="71.4">J101</text>
<text x="140.8" y="76.7">J35</text>
<text x="215.6" y="77.7">J37</text>
<text x="227" y="77.7">J44</text>
<text x="238.5" y="77.7">J51</text>
<text x="249.9" y="77.7">J58</text>
<text x="260" y="77.7">J65</text>
<text x="30.9" y="82.1">J2</text>
<text x="30.9" y="79.5">J1</text>
<text x="89.2" y="79.7">J18</text>
<text x="89.2" y="82.2">J19</text>
<text x="148.6" y="81.3">SDI</text>
<text x="148.6" y="83.8">SCKI</text>
<text x="30.9" y="89.7">J5</text>
<text x="30.9" y="87.2">J4</text>
<text x="30.9" y="84.6">J3</text>
<text x="89.2" y="84.8">J20</text>
<text x="89.2" y="87.3">J21</text>
<text x="89.2" y="89.8">J22</text>
<text x="148.6" y="86.4">LDI</text>
<text x="148.6" y="88.9">SDO</text>
<text x="215.6" y="84.1">J38</text>
<text x="227" y="84.1">J45</text>
<text x="238.5" y="84.1">J52</text>
<text x="249.9" y="84.1">J59</text>
<text x="260" y="84.1">J66</text>
<text x="30.9" y="94.8">J7</text>
<text x="30.9" y="92.2">J6</text>
<text x="89.2" y="92.4">J23</text>
<text x="89.2" y="94.9">J24</text>
<text x="145.7" y="91.4">10 SCKO</text>
<text x="145.7" y="94">12 LDO</text>
<text x="215.6" y="90.4">J39</text>
<text x="227" y="90.4">J46</text>
<text x="238.5" y="90.4">J53</text>
<text x="249.9" y="90.4">J60</text>
<text x="260" y="90.4">J67</text>
<text x="30.9" y="99.9">J9</text>
<text x="30.9" y="97.3">J8</text>
<text x="49.1" y="101.6">SCKI</text>
<text x="50.4" y="99.1">SDI</text>
<text x="89.2" y="97.5">J25</text>
<text x="89.2" y="100">J26</text>
<text x="145.7" y="96.5">14 PWMCK</text>
<text x="145.7" y="99.1">16 SYNC</text>
<text x="215.6" y="96.8">J40</text>
<text x="227" y="96.8">J47</text>
<text x="238.5" y="96.8">J54</text>
<text x="249.9" y="96.8">J61</text>
<text x="260" y="96.8">J68</text>
<text x="29.8" y="107.5">J12</text>
<text x="29.8" y="104.9">J11</text>
<text x="29.8" y="102.4">J10</text>
<text x="49.5" y="106.7">SDO</text>
<text x="50.5" y="104.1">LDI</text>
<text x="89.2" y="102.5">J27</text>
<text x="89.2" y="105.1">J28</text>
<text x="89.2" y="107.6">J29</text>
<text x="215.6" y="103.1">J41</text>
<text x="227" y="103.1">J48</text>
<text x="238.5" y="103.1">J55</text>
<text x="249.9" y="103.1">J62</text>
<text x="260" y="103.1">J69</text>
<text x="29.8" y="112.6">J14</text>
<text x="29.8" y="110">J13</text>
<text x="48.2" y="109.2">SCKO</text>
<text x="49.6" y="111.8">LDO</text>
<text x="89.2" y="110.2">J30</text>
<text x="89.2" y="112.7">J31</text>
<text x="215.6" y="109.5">J42</text>
<text x="227" y="109.5">J49</text>
<text x="238.5" y="109.5">J56</text>
<text x="249.9" y="109.5">J63</text>
<text x="260" y="109.5">J70</text>
<text x="29.8" y="117.6">J16</text>
<text x="29.8" y="115.1">J15</text>
<text x="46.5" y="114.3">PWMCK</text>
<text x="48.4" y="116.8">SYNC</text>
<text x="89.2" y="115.2">J32</text>
<text x="89.2" y="117.8">J33</text>
<text x="215.6" y="115.8">J43</text>
<text x="227" y="115.8">J50</text>
<text x="238.5" y="115.8">J57</text>
<text x="249.9" y="115.8">J64</text>
<text x="260" y="115.8">J71</text>
<text x="29.8" y="120.2">J17</text>
<text x="89.2" y="120.3">J34</text>
<text x="215.6" y="122.2">J78</text>
<text x="227" y="122.2">J81</text>
<text x="238.5" y="122.2">J84</text>
<text x="249.9" y="122.2">J87</text>
<text x="260" y="122.2">J90</text>
<text x="38.7" y="129.1">J74</text>
<text x="38.7" y="131.6">J75</text>
<text x="215.6" y="128.5">J79</text>
<text x="227" y="128.5">J82</text>
<text x="238.5" y="128.5">J85</text>
<text x="249.9" y="128.5">J88</text>
<text x="260" y="128.5">J91</text>
<text x="38.7" y="134.2">J76</text>
<text x="38.7" y="136.7">J77</text>
<text x="215.6" y="134.9">J80</text>
<text x="227" y="134.9">J83</text>
<text x="238.5" y="134.9">J86</text>
<text x="249.9" y="134.9">J89</text>
<text x="260" y="134.9">J92</text>
<text x="215.6" y="141.2">J94</text>
<text x="227" y="141.2">J96</text>
<text x="238.5" y="141.2">J98</text>
<text x="250" y="141.2">J100</text>
<text x="260.2" y="141.2">J102</text>
<text x="59.6" y="167.5">J103</text>
<text x="59.6" y="173.9">J104</text>
<text x="59.6" y="180.2">J105</text>
<text x="59.6" y="186.6">J106</text>
</g>
<g font-size="1.8" fill="#848484">
<text x="59.2" y="31.7">3</text>
<text x="77" y="31.7">2</text>
<text x="77" y="34.3">6</text>
<text x="162.7" y="31.7">1</text>
<text x="162.7" y="34.3">2</text>
<text x="59.2" y="36.8">5</text>
<text x="68.3" y="41.4" transform="rotate(-90 68.3 41.4)">1</text>
<text x="77" y="36.8">4</text>
<text x="162.7" y="36.8">3</text>
<text x="162.7" y="39.4">4</text>
<text x="64.9" y="66">1</text>
<text x="72.5" y="66">1</text>
<text x="211" y="71.1">1</text>
<text x="222.4" y="71.1">1</text>
<text x="233.8" y="71.1">1</text>
<text x="245.3" y="71.1">1</text>
<text x="255.4" y="71.1">1</text>
<text x="211" y="77.5">1</text>
<text x="222.4" y="77.5">1</text>
<text x="233.8" y="77.5">1</text>
<text x="245.3" y="77.5">1</text>
<text x="255.4" y="77.5">1</text>
<text x="40.8" y="83.8">1</text>
<text x="40.8" y="81.3">1</text>
<text x="40.8" y="78.7">1</text>
<text x="80.2" y="78.7">1</text>
<text x="80.2" y="81.3">1</text>
<text x="80.2" y="83.8">1</text>
<text x="137.3" y="81.3">1</text>
<text x="137.3" y="83.8">3</text>
<text x="146.2" y="81.3">2</text>
<text x="146.2" y="83.8">4</text>
<text x="211" y="83.8">1</text>
<text x="222.4" y="83.8">1</text>
<text x="233.8" y="83.8">1</text>
<text x="245.3" y="83.8">1</text>
<text x="255.4" y="83.8">1</text>
<text x="40.8" y="88.9">1</text>
<text x="40.8" y="86.4">1</text>
<text x="80.2" y="86.4">1</text>
<text x="80.2" y="88.9">1</text>
<text x="137.3" y="86.4">5</text>
<text x="137.3" y="88.9">7</text>
<text x="146.2" y="86.4">6</text>
<text x="146.2" y="88.9">8</text>
<text x="40.8" y="94">1</text>
<text x="40.8" y="91.4">1</text>
<text x="80.2" y="91.4">1</text>
<text x="80.2" y="94">1</text>
<text x="136.8" y="94">11</text>
<text x="137.3" y="91.4">9</text>
<text x="211" y="90.2">1</text>
<text x="222.4" y="90.2">1</text>
<text x="233.8" y="90.2">1</text>
<text x="245.3" y="90.2">1</text>
<text x="255.4" y="90.2">1</text>
<text x="40.8" y="101.6">1</text>
<text x="40.8" y="99.1">1</text>
<text x="40.8" y="96.5">1</text>
<text x="80.2" y="96.5">1</text>
<text x="80.2" y="99.1">1</text>
<text x="80.2" y="101.6">1</text>
<text x="136.8" y="96.5">13</text>
<text x="136.8" y="99.1">15</text>
<text x="136.8" y="101.6">17</text>
<text x="145.7" y="101.6">18</text>
<text x="211" y="96.5">1</text>
<text x="222.4" y="96.5">1</text>
<text x="233.8" y="96.5">1</text>
<text x="245.3" y="96.5">1</text>
<text x="255.4" y="96.5">1</text>
<text x="40.8" y="106.7">1</text>
<text x="40.8" y="104.1">1</text>
<text x="80.2" y="104.1">1</text>
<text x="80.2" y="106.7">1</text>
<text x="136.8" y="104.1">19</text>
<text x="145.7" y="104.1">20</text>
<text x="211" y="102.9">1</text>
<text x="222.4" y="102.9">1</text>
<text x="233.8" y="102.9">1</text>
<text x="245.3" y="102.9">1</text>
<text x="255.4" y="102.9">1</text>
<text x="40.8" y="111.8">1</text>
<text x="40.8" y="109.2">1</text>
<text x="80.2" y="109.2">1</text>
<text x="80.2" y="111.8">1</text>
<text x="211" y="109.2">1</text>
<text x="222.4" y="109.2">1</text>
<text x="233.8" y="109.2">1</text>
<text x="245.3" y="109.2">1</text>
<text x="255.4" y="109.2">1</text>
<text x="40.8" y="119.4">1</text>
<text x="40.8" y="116.8">1</text>
<text x="40.8" y="114.3">1</text>
<text x="80.2" y="114.3">1</text>
<text x="80.2" y="116.8">1</text>
<text x="80.2" y="119.4">1</text>
<text x="211" y="115.6">1</text>
<text x="222.4" y="115.6">1</text>
<text x="233.8" y="115.6">1</text>
<text x="245.3" y="115.6">1</text>
<text x="255.4" y="115.6">1</text>
<text x="211" y="121.9">1</text>
<text x="222.4" y="121.9">1</text>
<text x="233.8" y="121.9">1</text>
<text x="245.3" y="121.9">1</text>
<text x="255.4" y="121.9">1</text>
<text x="49.7" y="128.3">1</text>
<text x="49.7" y="130.8">1</text>
<text x="211" y="128.3">1</text>
<text x="222.4" y="128.3">1</text>
<text x="233.8" y="128.3">1</text>
<text x="245.3" y="128.3">1</text>
<text x="255.4" y="128.3">1</text>
<text x="49.7" y="133.3">1</text>
<text x="49.7" y="135.9">1</text>
<text x="211" y="134.6">1</text>
<text x="222.4" y="134.6">1</text>
<text x="233.8" y="134.6">1</text>
<text x="245.3" y="134.6">1</text>
<text x="255.4" y="134.6">1</text>
<text x="211" y="141">1</text>
<text x="222.4" y="141">1</text>
<text x="233.8" y="141">1</text>
<text x="245.3" y="141">1</text>
<text x="255.4" y="141">1</text>
<text x="53.5" y="167.6">1</text>
<text x="53.5" y="174">1</text>
<text x="53.5" y="180.3">1</text>
<text x="53.5" y="186.7">1</text>
</g>
<g font-size="1.4" fill="#848484">
<text x="59.4" y="70.9" transform="rotate(-90 59.4 70.9)">41</text>
<text x="63.2" y="70.9" transform="rotate(-90 63.2 70.9)">22</text>
<text x="67.1" y="70.9" transform="rotate(-90 67.1 70.9)">20</text>
<text x="70.9" y="70.5" transform="rotate(-90 70.9 70.5)">1</text>
<text x="53.8" y="83.8">38</text>
<text x="53.8" y="81.3">39</text>
<text x="53.8" y="78.7">40</text>
<text x="75.4" y="83.8">17</text>
<text x="75.4" y="81.3">18</text>
<text x="75.4" y="78.7">19</text>
<text x="53.8" y="88.9">36</text>
<text x="53.8" y="86.4">37</text>
<text x="75.4" y="88.9">15</text>
<text x="75.4" y="86.4">16</text>
<text x="53.8" y="94">34</text>
<text x="53.8" y="91.4">35</text>
<text x="75.4" y="94">13</text>
<text x="75.4" y="91.4">14</text>
<text x="53.8" y="101.6">31</text>
<text x="53.8" y="99.1">32</text>
<text x="53.8" y="96.5">33</text>
<text x="75.4" y="101.6">10</text>
<text x="75.4" y="99.1">11</text>
<text x="75.4" y="96.5">12</text>
<text x="53.8" y="106.7">29</text>
<text x="53.8" y="104.1">30</text>
<text x="75.8" y="106.7">8</text>
<text x="75.8" y="104.1">9</text>
<text x="53.8" y="111.8">27</text>
<text x="53.8" y="109.2">28</text>
<text x="75.8" y="111.8">6</text>
<text x="75.8" y="109.2">7</text>
<text x="53.8" y="119.4">24</text>
<text x="53.8" y="116.8">25</text>
<text x="53.8" y="114.3">26</text>
<text x="75.8" y="119.4">3</text>
<text x="75.8" y="116.8">4</text>
<text x="75.8" y="114.3">5</text>
<text x="59.4" y="128" transform="rotate(-90 59.4 128)">42</text>
<text x="63.2" y="128" transform="rotate(-90 63.2 128)">21</text>
<text x="67.1" y="128" transform="rotate(-90 67.1 128)">23</text>
<text x="70.9" y="127.6" transform="rotate(-90 70.9 127.6)">2</text>
</g>
<g font-size="1.4" fill="#484848">
<text x="60.2" y="74.7" transform="rotate(-90 60.2 74.7)">VIN</text>
<text x="64" y="77.2" transform="rotate(-90 64 77.2)">VBCKP</text>
<text x="67.8" y="75.3" transform="rotate(-90 67.8 75.3)">VDD</text>
<text x="71.6" y="75.3" transform="rotate(-90 71.6 75.3)">VDD</text>
<text x="56.9" y="82">P6.4/SCL</text>
<text x="56.9" y="79.5">P6.5/SDA</text>
<text x="71.1" y="82">P9.1</text>
<text x="71.1" y="79.5">P9.0</text>
<text x="56.9" y="89.6">P5.2</text>
<text x="56.9" y="87.1">P5.0/RX</text>
<text x="56.9" y="84.6">P5.1/TX</text>
<text x="71.1" y="89.6">P9.4</text>
<text x="71.1" y="87.1">P9.3</text>
<text x="71.1" y="84.6">P9.2</text>
<text x="56.9" y="94.7">P5.4</text>
<text x="56.9" y="92.2">P5.3</text>
<text x="71.1" y="94.7">P9.6</text>
<text x="71.1" y="92.2">P9.5</text>
<text x="56.9" y="99.8">P5.6</text>
<text x="56.9" y="97.3">P5.5</text>
<text x="67.2" y="99.8">P6.3/LED3</text>
<text x="71.1" y="97.3">P6.2</text>
<text x="56.9" y="107.4">P10.2</text>
<text x="56.9" y="104.9">P10.1</text>
<text x="56.9" y="102.3">P10.0</text>
<text x="66.5" y="107.4">P7.7/CMOD</text>
<text x="67.2" y="102.3">P7.1/LED4</text>
<text x="71.1" y="104.9">P7.2</text>
<text x="56.9" y="112.5">P10.4</text>
<text x="56.9" y="110">P10.3</text>
<text x="67.7" y="110">P0.4/SW2</text>
<text x="71.1" y="112.5">P0.5</text>
<text x="56.9" y="117.6">P10.6</text>
<text x="56.9" y="115">P10.5</text>
<text x="70.3" y="117.6">P12.7</text>
<text x="70.3" y="115">P12.6</text>
<text x="56.9" y="120.1">VREF</text>
<text x="60.2" y="125" transform="rotate(-90 60.2 125)">GND</text>
<text x="64" y="125" transform="rotate(-90 64 125)">GND</text>
<text x="67.8" y="125" transform="rotate(-90 67.8 125)">GND</text>
<text x="67.8" y="120.1">RST/SW1</text>
<text x="71.6" y="125" transform="rotate(-90 71.6 125)">GND</text>
</g>
<g font-size="1" fill="#484848">
<text x="86.8" y="45.1">10k</text>
<text x="94" y="45.1">33.2k</text>
</g>
</svg>
